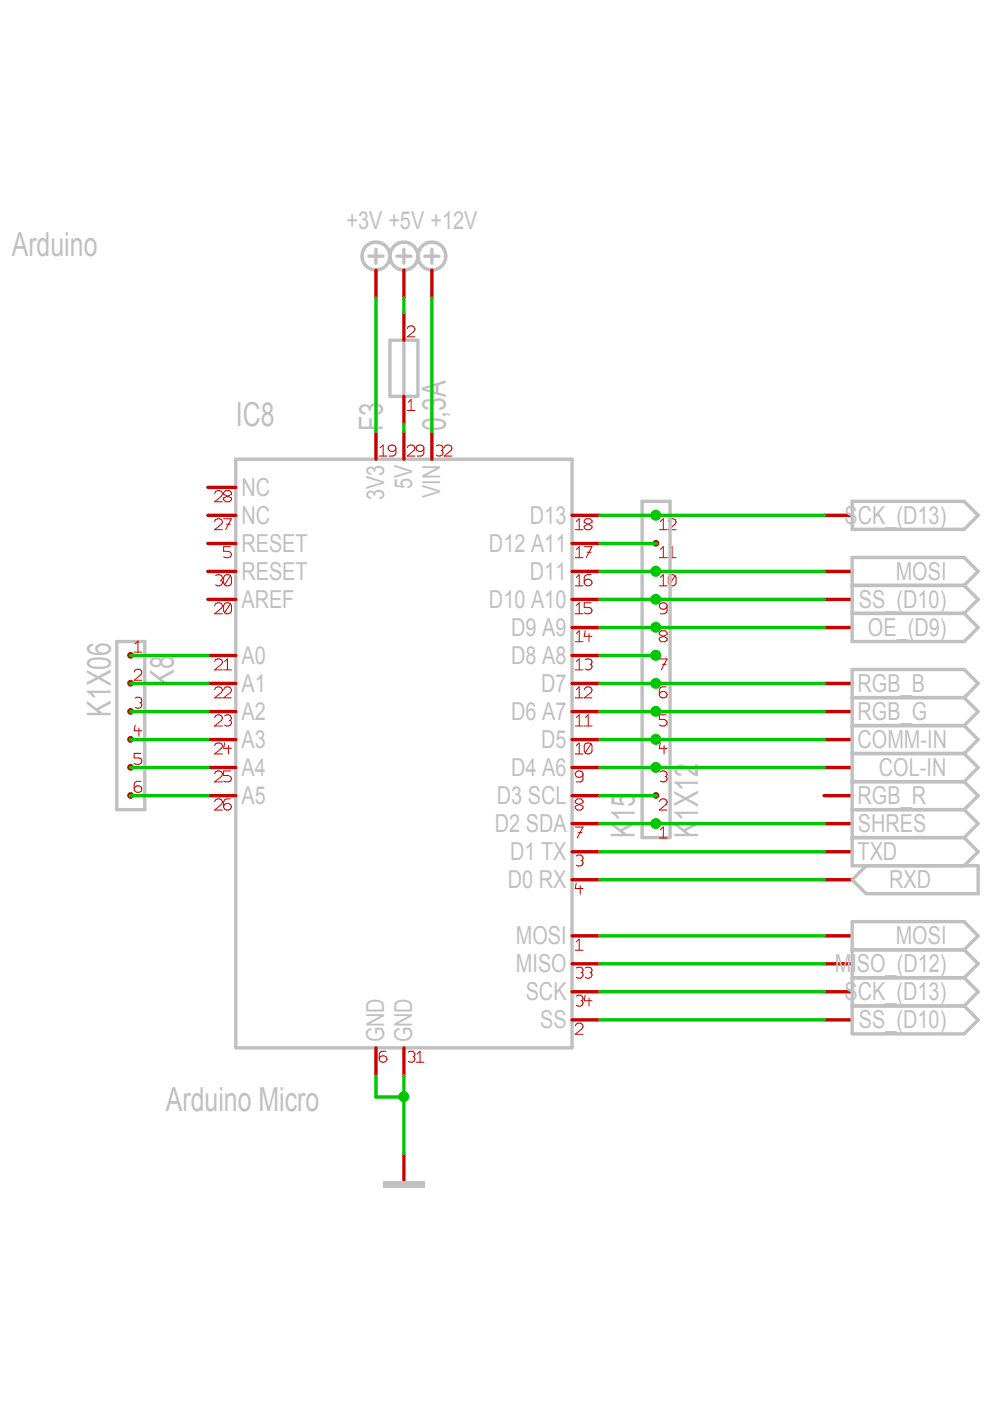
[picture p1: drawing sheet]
<svg xmlns="http://www.w3.org/2000/svg" width="210mm" height="297mm" viewBox="0 0 210 297" stroke-linecap="round" stroke-linejoin="round" font-family="sans-serif">
<path d="M79.7 57.3v5.9M85.6 66.2v5.9M85.6 84v6M174.7 144.9h6M174.7 150.9h6M174.7 156.8h6M174.7 168.7h6" fill="none" stroke="#c80000" stroke-width=".72"/>
<g fill="none" stroke="#c0c0c0" stroke-width=".72">
<path d="M78.2 54.3h3M79.7 52.8v3M82.7 72.1h5.9v11.9h-5.9zM85.6 72.1v11.9M180.7 147.9h23.7M180.7 153.8h23.7M204.4 147.9l3-3-3-3h-23.7v17.9h23.7l3-3-3-3M204.4 147.9l3 3-3 2.9M180.7 165.7h23.7l3 3-3 3h-23.7z"/>
<circle cx="79.7" cy="54.3" r="2.97"/>
</g>
<path d="M86.4 69.7a.82 .82 0 0 1 .8-.6 .82 .82 0 0 1 .8 .7l-.2 .5-1.4 1.1h1.6M86.4 87h1.6M86.5 85.3l.7-.6v2.3" fill="none" stroke="#c80000" stroke-width=".21"/>
<circle cx="139.1" cy="109.2" r=".72" fill="#c80000"/>
<path d="M139.8 112.3h1.6M140 110.6l.6-.6v2.3M141.7 110.6a.84 .84 0 0 1 .9-.6 .84 .84 0 0 1 .7 .7l-.2 .4-1.4 1.2h1.6" fill="none" stroke="#c80000" stroke-width=".21"/>
<circle cx="139.1" cy="115.2" r=".72" fill="#c80000"/>
<path d="M139.8 118.2h1.6M140 116.5l.6-.6v2.3M141.7 118.2h1.6M141.9 116.5l.6-.6v2.3" fill="none" stroke="#c80000" stroke-width=".21"/>
<circle cx="139.1" cy="121.1" r=".72" fill="#c80000"/>
<path d="M139.8 124.2h1.6M140 122.4l.6-.6v2.4M143.1 122l.2 .4v1.2a.88 .88 0 0 1-1.4 .4M143.1 122a.88 .88 0 0 0-1.4 .4v1.2l.2 .4M143.1 122l-1.2 2" fill="none" stroke="#c80000" stroke-width=".21"/>
<circle cx="139.1" cy="127" r=".72" fill="#c80000"/>
<path d="M141.4 128.6a.84 .84 0 0 1-.9 .6 .84 .84 0 0 1-.7-.8 .86 .86 0 0 1 .8-.6 .86 .86 0 0 1 .8 .6v1.1l-.2 .4-.4 .2h-.8" fill="none" stroke="#c80000" stroke-width=".21"/>
<circle cx="139.1" cy="133" r=".72" fill="#c80000"/>
<path d="M139.8 134.1l.4-.4h.8l.4 .4v.4l-1.6 .8v.4l.4 .4h.8l.4-.4v-.4l-1.6-.8z" fill="none" stroke="#c80000" stroke-width=".21"/>
<circle cx="139.1" cy="138.9" r=".72" fill="#c80000"/>
<path d="M139.8 139.7h1.6l-1.2 2.3M140.4 140.8h.8" fill="none" stroke="#c80000" stroke-width=".21"/>
<circle cx="139.1" cy="144.9" r=".72" fill="#c80000"/>
<path d="M141.2 145.6h-.8l-.4 .2-.2 .4v1.2a.84 .84 0 0 0 .9 .6 .84 .84 0 0 0 .7-.8 .86 .86 0 0 0-.8-.6 .86 .86 0 0 0-.8 .6" fill="none" stroke="#c80000" stroke-width=".21"/>
<circle cx="139.1" cy="150.8" r=".72" fill="#c80000"/>
<path d="M141.2 151.6h-1.4v.9h1l.4 .2 .2 .6a1.04 1.04 0 0 1-1.6 .4" fill="none" stroke="#c80000" stroke-width=".21"/>
<path d="M136.1 106.3h6v71.3h-6z" fill="none" stroke="#c0c0c0" stroke-width=".72"/>
<circle cx="139.1" cy="156.8" r=".72" fill="#c80000"/>
<path d="M140 157.5l-.2 1.2h1.6M140.8 158.1v1.8" fill="none" stroke="#c80000" stroke-width=".21"/>
<circle cx="139.1" cy="162.7" r=".72" fill="#c80000"/>
<path d="M140 163.7a.85 .85 0 0 1 .9-.2 .85 .85 0 0 1 .5 .7l-.2 .4M141 164.6h.2M141.2 164.6l.2 .6a.92 .92 0 0 1-1.4 .4" fill="none" stroke="#c80000" stroke-width=".21"/>
<circle cx="139.1" cy="168.7" r=".72" fill="#c80000"/>
<path d="M139.8 170a.84 .84 0 0 1 .9-.6 .84 .84 0 0 1 .7 .8l-.2 .4-1.4 1.1h1.6" fill="none" stroke="#c80000" stroke-width=".21"/>
<circle cx="139.1" cy="174.6" r=".72" fill="#c80000"/>
<path d="M139.8 177.7h1.6M140 175.9l.6-.6v2.4" fill="none" stroke="#c80000" stroke-width=".21"/>
<circle cx="27.7" cy="168.7" r=".72" fill="#c80000"/>
<path d="M29.9 165.7h-.9l-.3 .2-.3 .3v1.2a.82 .82 0 0 0 .9 .6 .82 .82 0 0 0 .8-.8 .83 .83 0 0 0-.8-.6 .83 .83 0 0 0-.9 .6" fill="none" stroke="#c80000" stroke-width=".21"/>
<circle cx="27.7" cy="162.7" r=".72" fill="#c80000"/>
<path d="M29.9 159.7h-1.5v1h1.1l.4 .2 .2 .3-.2 .6-.4 .3h-.7l-.4-.3" fill="none" stroke="#c80000" stroke-width=".21"/>
<path d="M24.8 136h5.9v35.7h-5.9z" fill="none" stroke="#c0c0c0" stroke-width=".72"/>
<circle cx="27.7" cy="156.8" r=".72" fill="#c80000"/>
<path d="M28.7 153.8l-.3 1.1h1.7M29.5 154.3v1.8" fill="none" stroke="#c80000" stroke-width=".21"/>
<circle cx="27.7" cy="150.8" r=".72" fill="#c80000"/>
<path d="M28.7 148a.84 .84 0 0 1 .8-.1 .84 .84 0 0 1 .6 .7l-.2 .4M29.7 149h.2M29.9 149l.2 .6a.87 .87 0 0 1-1.4 .4" fill="none" stroke="#c80000" stroke-width=".21"/>
<circle cx="27.7" cy="144.9" r=".72" fill="#c80000"/>
<path d="M28.4 142.5a.79 .79 0 0 1 1.1-.6 .79 .79 0 0 1 .4 1.1l-1.5 1.2h1.7" fill="none" stroke="#c80000" stroke-width=".21"/>
<circle cx="27.7" cy="138.9" r=".72" fill="#c80000"/>
<g fill="none" stroke="#c80000" stroke-width=".21">
<path d="M80.4 96.7h1.6M80.6 94.9l.6-.5v2.3M83.9 95.1a.84 .84 0 0 1-.9 .6 .84 .84 0 0 1-.7-.8 .88 .88 0 0 1 .8-.6 .88 .88 0 0 1 .8 .6v1.2l-.2 .4-.4 .2h-.8M86.4 94.9a.77 .77 0 0 1 1-.5 .77 .77 0 0 1 .4 1.1l-1.4 1.2h1.6M89.9 95.1a.79 .79 0 0 1-1.1 .6 .79 .79 0 0 1-.4-1.2 .92 .92 0 0 1 1.5 .4v1.2l-.2 .4-.4 .2h-.9M92.5 94.5a.88 .88 0 0 1 1.4 .6l-.2 .4M93.5 95.5h.2M93.7 95.5l.2 .6a.88 .88 0 0 1-1.4 .4M94.2 94.9a.79 .79 0 0 1 1.1-.5 .79 .79 0 0 1 .3 1.1l-1.4 1.2h1.6M45.5 110.6a.84 .84 0 0 1 .9-.6 .84 .84 0 0 1 .8 .7l-.3 .4-1.4 1.2h1.7M45.5 104.6a.84 .84 0 0 1 .9-.6 .84 .84 0 0 1 .8 .8l-.3 .4-1.4 1.2h1.7M47.4 110h1.7l-1.3 2.3"/>
<path d="M47.8 104h.8l.5 .4v.4l-1.7 .8v.4l.4 .4h.8l.5-.4v-.4l-1.7-.8v-.4zM48 111.1h.9M48.9 115.9h-1.5v1h1l.5 .2 .2 .6a1.1 1.1 0 0 1-1.7 .4M122 118.2h1.6M122 112.3h1.6M122.2 110.6l.6-.6v2.3M122.2 116.5l.6-.6v2.3M123.9 110.4l.4-.4h.8l.4 .4v.3l-1.6 .8v.4l.4 .4h.8l.4-.4v-.4l-1.6-.8zM123.9 115.9h1.6l-1.2 2.3M124.5 117.1h.8M28.4 138.3h1.7M28.7 136.5l.6-.6v2.4"/>
<path d="M45.5 128.4a.84 .84 0 0 1 .9-.6 .84 .84 0 0 1 .8 .8l-.3 .3-1.4 1.2h1.7M45.7 122a.85 .85 0 0 1 .9-.1 .85 .85 0 0 1 .6 .7l-.3 .4M46.7 123h.2M46.9 123l.3 .6a.88 .88 0 0 1-1.5 .4M48.9 128l.2 .4v1.1a.88 .88 0 0 1-1.5 .4M48.9 128a.9 .9 0 0 0-1.5 .4v1.1l.2 .4M48.9 122l.2 .4v1.2a.88 .88 0 0 1-1.5 .4M48.9 122a.87 .87 0 0 0-1.5 .4v1.2l.2 .4M48.9 128l-1.3 1.9M48.9 122l-1.3 2M122 136.1h1.6M122 130.1h1.6"/>
<path d="M122 124.2h1.6M122.2 122.4l.6-.6v2.4M122.2 128.4l.6-.6v2.3M122.2 134.3l.6-.6v2.4M124.1 139.9a.88 .88 0 0 1 1.4 .6l-.2 .3M124.1 133.7l-.2 1.2h1.6M124.9 134.3v1.8M125.3 121.8h-.8l-.4 .2-.2 .4v1.2a.84 .84 0 0 0 .9 .6 .84 .84 0 0 0 .7-.8 .86 .86 0 0 0-.8-.6 .86 .86 0 0 0-.8 .6M125.3 127.8h-1.4v1h1l.4 .1 .2 .6a1.04 1.04 0 0 1-1.6 .4M45.5 158.1a.85 .85 0 0 1 .9-.6 .85 .85 0 0 1 .8 .8l-.3 .4-1.4 1.2h1.7M45.5 152.1a.84 .84 0 0 1 .9-.6 .84 .84 0 0 1 .8 .9l-.3 .3-1.4 1.2h1.7M45.5 146.2a.84 .84 0 0 1 .9-.6 .84 .84 0 0 1 .8 .8l-.3 .4-1.4 1.2h1.7"/>
<path d="M45.5 140.3a.85 .85 0 0 1 .9-.6 .85 .85 0 0 1 .8 .8l-.3 .3-1.4 1.2h1.7M47.4 146.2a.79 .79 0 0 1 1.1-.6 .79 .79 0 0 1 .4 1.2l-1.5 1.2h1.7M47.4 142h1.7M47.6 151.8a.85 .85 0 0 1 .9-.2 .85 .85 0 0 1 .6 .8l-.2 .3M47.6 157.5l-.2 1.2h1.7M47.6 140.3l.6-.6v2.3M48.4 158.1v1.8M48.6 152.7h.3M48.9 152.7l.2 .6a.88 .88 0 0 1-1.5 .4M122 159.9h1.6M122 153.9h1.6M122 148h1.6"/>
<path d="M122 142h1.6M122.2 140.3l.6-.6v2.3M122.2 146.2l.6-.6v2.4M122.2 152.1l.6-.5v2.3M122.2 158.1l.6-.6v2.4M123.9 146.2a.84 .84 0 0 1 .9-.6 .84 .84 0 0 1 .7 .8l-.2 .4-1.4 1.2h1.6M123.9 153.9h1.6M124.1 152.1l.6-.5v2.3M125.1 140.8h.2M125.3 140.8l.2 .6a.88 .88 0 0 1-1.4 .4M125.3 157.7l.2 .4v1.2a.88 .88 0 0 1-1.4 .3M125.3 157.7a.93 .93 0 0 0-1.4 .4v1.2l.2 .3"/>
<path d="M125.3 157.7l-1.2 1.9M45.5 170a.84 .84 0 0 1 .9-.6 .84 .84 0 0 1 .8 .8l-.3 .4-1.4 1.1h1.7M45.5 164a.84 .84 0 0 1 .9-.6 .84 .84 0 0 1 .8 .8l-.3 .4-1.4 1.2h1.7M48.9 169.4h-.9l-.4 .2-.2 .4v1.2a.79 .79 0 0 0 1.1 .5 .79 .79 0 0 0 .4-1.1 .87 .87 0 0 0-1.5 .3M48.9 163.4h-1.5v1h1l.5 .2 .2 .6a1.07 1.07 0 0 1-1.7 .4M122 169.8l.4-.4h.8l.4 .4v.4l-1.6 .7v.4l.4 .4h.8l.4-.4v-.4l-1.6-.7zM122 175.3h1.6l-1.2 2.4M122.6 176.5h.8M123.6 164.2a.84 .84 0 0 1-.9 .6 .84 .84 0 0 1-.7-.8 .86 .86 0 0 1 .8-.6 .86 .86 0 0 1 .8 .6v1.2l-.2 .4-.4 .2h-.8M122.2 181.5a.84 .84 0 0 1 .9-.2 .84 .84 0 0 1 .5 .8l-.2 .4M122.2 199.7l.6-.6v2.4M122.2 187.2l-.2 1.2h1.6"/>
<path d="M123 187.8v1.8M123.2 182.5h.2M123.4 182.5l.2 .3a.83 .83 0 0 1-.5 .8 .83 .83 0 0 1-.9-.2M122 217.5a.84 .84 0 0 1 .9-.6 .84 .84 0 0 1 .7 .8l-.2 .4-1.4 1.2h1.6M122 201.5h1.6M122.2 205.2a.87 .87 0 0 1 .9-.1 .87 .87 0 0 1 .5 .7l-.2 .4M122.2 211.2a.84 .84 0 0 1 .9-.2 .84 .84 0 0 1 .5 .8l-.2 .4M123.2 212.2h.2M123.2 206.2h.2M123.4 206.2l.2 .4a.83 .83 0 0 1-.5 .8 .83 .83 0 0 1-.9-.2M123.4 212.2l.2 .5a.9 .9 0 0 1-1.4 .4M124.1 211l-.2 1.2h1.6"/>
<path d="M124.1 205.2a.88 .88 0 0 1 1.4 .6l-.2 .4M124.9 211.6v1.7M125.1 206.2h.2M125.3 206.2l.2 .6a.88 .88 0 0 1-1.4 .4M81.8 222.9h-.8l-.4 .2-.2 .4v1.1a.84 .84 0 0 0 .9 .6 .84 .84 0 0 0 .7-.7 .86 .86 0 0 0-.8-.7 .86 .86 0 0 0-.8 .7M86.5 223.1a.87 .87 0 0 1 .9-.2 .87 .87 0 0 1 .6 .7l-.2 .4M87.6 224h.2M87.8 224l.2 .5a.83 .83 0 0 1-.6 .7 .83 .83 0 0 1-.9-.2M88.2 225.2h1.7M88.4 223.5l.7-.6v2.3"/>
</g>
<g fill="none" stroke="#c80000" stroke-width=".72">
<path d="M91.6 57.3v5.9M79.7 91.4v6M85.6 91.4v6M91.6 91.4v6M44.1 115.2h5.9M44.1 109.3h5.9M44.1 103.3h5.9M121.3 115.2h5.9M121.3 109.3h5.9M174.7 109.3h6M44.1 139h5.9M44.1 127.1h5.9"/>
<path d="M44.1 121.2h5.9M121.3 139h5.9M121.3 133.1h5.9M121.3 127.1h5.9M121.3 121.2h5.9M174.7 133.1h6M174.7 127.1h6M174.7 121.2h6M44.1 156.8h5.9M44.1 150.9h5.9M44.1 144.9h5.9M121.3 156.8h5.9"/>
<path d="M121.3 150.9h5.9M121.3 144.9h5.9M44.1 168.7h5.9M44.1 162.7h5.9M121.3 174.6h5.9M121.3 168.7h5.9M121.3 162.7h5.9M174.7 174.6h6M174.7 162.7h6M121.3 180.6h5.9M121.3 198.4h5.9M121.3 186.5h5.9"/>
<path d="M174.7 180.6h6M174.7 198.4h6M174.7 186.5h6M121.3 216.2h5.9M121.3 204.3h5.9M121.3 210.3h5.9M174.7 216.2h6M174.7 204.3h6M174.7 210.3h6M79.7 222.2v5.9M85.6 222.2v5.9M85.6 244.5v5.9"/>
</g>
<g fill="none" stroke="#c0c0c0" stroke-width=".72">
<path d="M90.1 54.3h2.9M91.6 52.8v3M50 97.4h71.3v124.8h-71.3zM180.7 106.3h23.7l3 3-3 2.9h-23.7zM180.7 130h23.7M180.7 124.1h23.7M204.4 124.1l3-2.9-3-3h-23.7v17.8h23.7l3-2.9-3-3.1M204.4 124.1l3 3-3 2.9M180.7 159.8h23.7l3 2.9-3 3h-23.7zM180.7 177.6h23.7M204.4 177.6l3-3-3-2.9h-23.7v11.9h26.7v5.9h-23.8l-2.9-3 2.9-2.9M204.4 177.6l3 3-3 3"/>
<path d="M180.7 213.3h23.7M180.7 201.4h23.7M180.7 207.3h23.7M204.4 201.4l3-3-3-3h-23.7v23.8h23.7l3-3-3-2.9M204.4 201.4l3 2.9-3 3M204.4 207.3l3 3-3 3"/>
<circle cx="91.6" cy="54.3" r="2.96"/>
</g>
<path d="M81.2 250.4h8.9v1.5h-8.9z" fill-rule="evenodd" fill="#c0c0c0"/>
<g fill="none" stroke="#c0c0c0" stroke-width=".72">
<path d="M84.2 54.3h2.9M85.6 52.8v3"/>
<circle cx="85.6" cy="54.3" r="2.96"/>
</g>
<path d="M85.6 57.3v5.9" fill="none" stroke="#c80000" stroke-width=".72"/>
<circle cx="139" cy="144.9" r="1.16" fill="#00c800"/>
<path d="M127.2 144.9h47.5" fill="none" stroke="#00c800" stroke-width=".72"/>
<circle cx="139" cy="150.8" r="1.16" fill="#00c800"/>
<path d="M85.6 90v1.4M27.7 139h16.4M27.7 150.9h16.4M27.7 156.8h16.4M27.7 144.9h16.4M127.2 150.9h47.5M27.7 168.7h16.4M27.7 162.7h16.4M127.2 168.7h11.9" fill="none" stroke="#00c800" stroke-width=".72"/>
<circle cx="139" cy="138.9" r="1.17" fill="#00c800"/>
<path d="M79.7 63.2v28.2M127.2 115.2h11.9M127.2 139h11.9M127.2 156.8h11.9" fill="none" stroke="#00c800" stroke-width=".72"/>
<circle cx="139" cy="156.8" r="1.17" fill="#00c800"/>
<path d="M139.1 156.8h35.6" fill="none" stroke="#00c800" stroke-width=".72"/>
<circle cx="139" cy="174.6" r="1.16" fill="#00c800"/>
<path d="M127.2 174.6h47.5" fill="none" stroke="#00c800" stroke-width=".72"/>
<circle cx="139" cy="121.1" r="1.17" fill="#00c800"/>
<path d="M127.2 121.2h47.5M127.2 198.4h47.5M127.2 204.3h47.5" fill="none" stroke="#00c800" stroke-width=".72"/>
<circle cx="139" cy="133" r="1.16" fill="#00c800"/>
<path d="M127.2 133.1h47.5" fill="none" stroke="#00c800" stroke-width=".72"/>
<circle cx="139" cy="109.2" r="1.16" fill="#00c800"/>
<path d="M127.2 109.3h47.5M127.2 210.3h47.5" fill="none" stroke="#00c800" stroke-width=".72"/>
<circle cx="139" cy="127.1" r="1.16" fill="#00c800"/>
<path d="M127.2 127.1h47.5M127.2 186.5h47.5M127.2 180.6h47.5M127.2 216.2h47.5" fill="none" stroke="#00c800" stroke-width=".72"/>
<circle cx="139" cy="162.7" r="1.16" fill="#00c800"/>
<path d="M85.6 63.2v3M91.6 63.2v28.2M127.2 162.7h47.5" fill="none" stroke="#00c800" stroke-width=".72"/>
<circle cx="85.6" cy="232.5" r="1.17" fill="#00c800"/>
<path d="M79.7 228.1v4.5h5.9M85.6 228.1v16.4" fill="none" stroke="#00c800" stroke-width=".72"/>
<g font-size="7" fill="#c0c0c0">
<text x="2.5" y="54.3">Arduino</text>
<text x="50" y="90.3">IC8</text>
<text x="81.2" y="91.4" transform="rotate(-90 81.2 91.4)">F3</text>
<text x="94.5" y="91.4" transform="rotate(-90 94.5 91.4)">0,3A</text>
<text x="36.9" y="145.5" transform="rotate(-90 36.9 145.5)">K8</text>
<text x="23.5" y="151.9" transform="rotate(-90 23.5 151.9)">K1X06</text>
<text x="134.6" y="177.6" transform="rotate(-90 134.6 177.6)">K15</text>
<text x="148" y="177.6" transform="rotate(-90 148 177.6)">K1X12</text>
<text x="35.2" y="235.5">Arduino Micro</text>
</g>
<g font-size="5.2" fill="#c0c0c0">
<text x="73.4" y="48.6">+3V +5V +12V</text>
<text x="51.2" y="105.1">NC</text>
<text x="81.4" y="106" transform="rotate(-90 81.4 106)">3V3</text>
<text x="87.4" y="103.7" transform="rotate(-90 87.4 103.7)">5V</text>
<text x="93.3" y="105.6" transform="rotate(-90 93.3 105.6)">VIN</text>
<text x="51.2" y="111">NC</text>
<text x="112.4" y="111">D13</text>
<text x="179.1" y="111">SCK_(D13)</text>
<text x="51.2" y="117">RESET</text>
<text x="103.7" y="117">D12 A11</text>
<text x="51.2" y="122.9">RESET</text>
<text x="112.4" y="122.9">D11</text>
<text x="189.9" y="122.9">MOSI</text>
<text x="51.2" y="128.9">AREF</text>
<text x="103.7" y="128.9">D10 A10</text>
<text x="182.1" y="128.9">SS_(D10)</text>
<text x="108.4" y="134.8">D9 A9</text>
<text x="184" y="134.8">OE_(D9)</text>
<text x="51.2" y="140.7">A0</text>
<text x="108.4" y="140.7">D8 A8</text>
<text x="51.2" y="146.7">A1</text>
<text x="114.7" y="146.7">D7</text>
<text x="181.8" y="146.7">RGB_B</text>
<text x="51.2" y="152.6">A2</text>
<text x="108.4" y="152.6">D6 A7</text>
<text x="181.8" y="152.6">RGB_G</text>
<text x="51.2" y="158.6">A3</text>
<text x="114.7" y="158.6">D5</text>
<text x="181.8" y="158.6">COMM-IN</text>
<text x="51.2" y="164.5">A4</text>
<text x="108.4" y="164.5">D4 A6</text>
<text x="186.4" y="164.5">COL-IN</text>
<text x="51.2" y="170.4">A5</text>
<text x="105.3" y="170.4">D3 SCL</text>
<text x="181.8" y="170.4">RGB_R</text>
<text x="104.9" y="176.4">D2 SDA</text>
<text x="181.9" y="176.4">SHRES</text>
<text x="108.2" y="182.3">D1 TX</text>
<text x="181.8" y="182.3">TXD</text>
<text x="107.7" y="188.3">D0 RX</text>
<text x="188.5" y="188.3">RXD</text>
<text x="109.4" y="200.2">MOSI</text>
<text x="189.9" y="200.2">MOSI</text>
<text x="109.4" y="206.1">MISO</text>
<text x="177" y="206.1">MISO_(D12)</text>
<text x="111.5" y="212">SCK</text>
<text x="179.1" y="212">SCK_(D13)</text>
<text x="81.4" y="221" transform="rotate(-90 81.4 221)">GND</text>
<text x="87.4" y="221" transform="rotate(-90 87.4 221)">GND</text>
<text x="114.5" y="218">SS</text>
<text x="182.1" y="218">SS_(D10)</text>
</g>
</svg>
